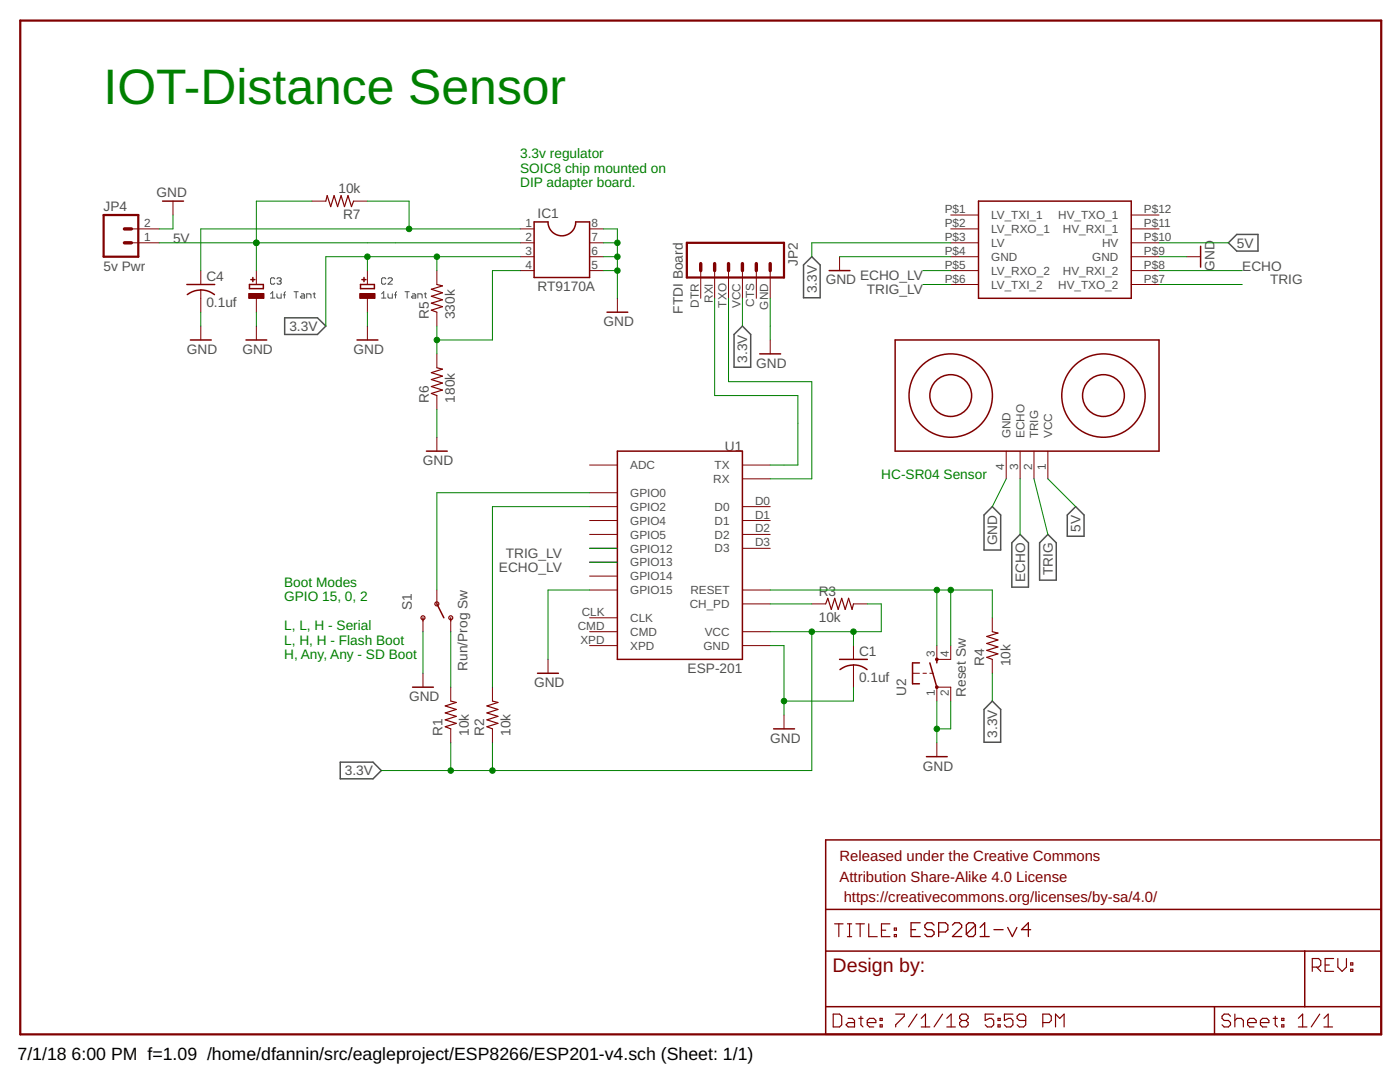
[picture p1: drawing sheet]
<svg xmlns="http://www.w3.org/2000/svg" width="279mm" height="216mm" viewBox="0 0 279 216" stroke-linecap="round" stroke-linejoin="round" font-family="sans-serif">
<g fill="none" stroke="#505050" stroke-width=".2">
<path d="M54 59.5h.8M54 58.6l.4-.4v1.3M54.8 55.6l-.2-.2h-.4l-.2 .2v.9l.2 .2h.4l.2-.2M55.3 58.6v.7l.2 .2h.6v-.9M55.3 55.6l.2-.2h.4l.2 .2-.2 .5M55.7 56.1h.2M55.9 56.1l.2 .2-.2 .4h-.4l-.2-.2M56.5 58.8h.5M57 58.2l-.3 .2v1.1M58.7 58.2h.8M59.1 58.2v1.3M60.2 58.6h.4l.2 .2v.7h-.6l-.3-.2 .3-.2h.6"/>
<path d="M61.2 59.5v-.9h.6l.3 .2v.7M62.5 58.6h.4M62.7 58.4v.9l.2 .2M76.2 58.6l.4-.4v1.3M76.2 59.5h.8M77 55.6l-.2-.2h-.4l-.2 .2v.9l.2 .2h.4l.2-.2M77.4 58.6v.7l.2 .2h.7v-.9M77.4 55.6l.2-.2h.5l.2 .2v.3l-.9 .8h.9M78.7 58.8h.4M79.1 58.2l-.2 .2v1.1M80.8 58.2h.9M81.3 58.2v1.3"/>
<path d="M82.3 58.6h.4l.3 .2v.7h-.7l-.2-.2 .2-.2h.7M83.4 59.5v-.9h.6l.2 .2v.7M84.7 58.6h.4M84.9 58.4v.9l.2 .2"/>
</g>
<path d="M162 51.2l1.7 1.7v6.5h-3.3v-6.5zM246.8 46.8h4.3v3.3h-4.3l-1.6-1.6zM56.8 63.4h6.6l1.6 1.7-1.6 1.6h-6.6zM148.2 65.1l1.6 1.6v6.6h-3.3v-6.6zM198 101.1l1.7 1.7v6.9h-3.3v-6.9zM203.6 106.6l1.7 1.7v8.9h-3.4v-8.9zM209.1 106.6l1.7 1.7v7.5h-3.3v-7.5zM214.7 101.1l1.6 1.7v4.2h-3.3v-4.2zM198 139.9l1.7 1.7v6.5h-3.3v-6.5zM67.9 152.1h6.5l1.7 1.7-1.7 1.6h-6.5z" fill="none" stroke="#505050" stroke-width=".3"/>
<g fill="none" stroke="#800000" stroke-width=".3">
<path d="M32.4 40.1h4.2M37.3 56.8h5.5M40.1 57.8a4.4 4.4 0 0 1 2.7 1M40.1 57.9a4.4 4.4 0 0 0-2.7 .9M49.8 56.8h2.8v.8h-2.8zM50.1 55.8h.8M50.5 55.4v.8M71.9 56.8h2.8v.8h-2.8zM72.2 55.8h.8M72.6 55.4v.8M106.6 44.3h2.8a2.76 2.76 0 0 0 2.7 2.8 2.76 2.76 0 0 0 2.8-2.8h2.8v11.1h-11.1zM165.5 54h4.1"/>
<path d="M195.3 40.1h30.5v19.4h-30.5zM239.6 49.1v4.2M38 67.8h4.2M49.1 67.8h4.1M71.2 67.8h4.2M121.1 62.3h4.2M151.6 70.6h4.2M178.6 67.8h52.7v22.2h-52.7zM85.1 90h4.2M123.2 90h25v41.6h-25zM82.3 137.1h4.2M87.2 120.5l1.4 2.8"/>
<path d="M107.3 134.3h4.1M167.6 131.6h5.5M170.3 132.7a4.3 4.3 0 0 1 2.7 .9M170.3 132.7a4.4 4.4 0 0 0-2.7 .9M183.5 132.3h-1.4v4.1h1.4M185.6 132.3l1.4 4.8M187 131.6v.7M154.4 145.4h4.2M184.9 151h4.1M164.8 167.6h110.9v38.8h-110.9zM164.8 189.8h110.9M164.8 181.5h110.9"/>
<path d="M260.4 189.8v11.1M164.8 200.9h110.9M242.4 200.9v5.5"/>
<circle cx="189.7" cy="78.9" r="8.3"/>
<circle cx="189.7" cy="78.9" r="4.2"/>
<circle cx="220.2" cy="78.9" r="8.3"/>
<circle cx="220.2" cy="78.9" r="4.2"/>
</g>
<g fill="none" stroke="#800000" stroke-width=".2">
<path d="M26.2 45.7h5.6M26.2 48.5h5.6M34.5 40.1v2.8M40.1 54v2.8M40.1 57.9v4.4M51.2 54v2.8M51.2 59.5v2.8M62.3 40.1h2.7M70.6 40.1h2.7M73.3 54v2.8M73.3 59.5v2.8M87.2 54v2.8"/>
<path d="M103.8 45.7h2.8M103.8 48.5h2.8M103.8 51.2h2.8M103.8 54h2.8M117.7 45.7h2.7M117.7 48.5h2.7M117.7 51.2h2.7M117.7 54h2.7M123.2 59.5v2.8M139.8 54v5.5M142.6 54v5.5M145.4 54v5.5"/>
<path d="M148.2 54v5.5M150.9 54v5.5M153.7 54v5.5M167.6 51.2v2.8M189.7 42.9h5.6M189.7 45.7h5.6M189.7 48.5h5.6M189.7 51.2h5.6M189.7 54h5.6M189.7 56.8h5.6M225.8 42.9h5.5M225.8 45.7h5.5"/>
<path d="M225.8 48.5h5.5M225.8 51.2h5.5M225.8 54h5.5M225.8 56.8h5.5M236.8 51.2h2.8M40.1 65.1v2.7M51.2 65.1v2.7M73.3 65.1v2.7M87.2 62.3v2.8M87.2 70.6v2.8M87.2 78.9v2.8M153.7 67.8v2.8"/>
<path d="M87.2 87.2v2.8M117.7 92.8h5.5M117.7 98.3h5.5M148.2 92.8h5.5M148.2 95.5h5.5M200.8 90v5.5M203.6 90v5.5M206.4 90v5.5M209.1 90v5.5M87.2 117.7v2.8M117.7 117.7h5.5M117.7 115h5.5"/>
<path d="M117.7 109.4h5.5M117.7 112.2h5.5M117.7 101.1h5.5M117.7 106.6h5.5M117.7 103.9h5.5M148.2 117.7h5.5M148.2 109.4h5.5M148.2 101.1h5.5M148.2 106.6h5.5M148.2 103.9h5.5M84.4 123.3v2.7M84.4 134.3v2.8"/>
<path d="M90 123.3v2.7M90 137.1v2.8M98.3 137.1v2.8M109.4 131.6v2.7M117.7 126h5.5M117.7 128.8h5.5M117.7 123.3h5.5M148.2 120.5h5.5M148.2 126h5.5M148.2 128.8h5.5M162 120.5h2.8M170.3 120.5h2.8"/>
<path d="M170.3 128.8v2.8M170.3 132.7v4.4M182.1 134.3h1.4M184.2 134.3h.7M185.6 134.3h.7M187 128.8v2.8h2.7v-2.8M187 139.9v-2.8h2.7v2.8M198 123.3v2.7M198 131.6v2.7M90 145.4v2.8M98.3 145.4v2.8M156.5 142.7v2.7"/>
<path d="M187 148.2v2.8"/>
</g>
<g fill="none" stroke="#800000" stroke-width=".23">
<path d="M65 40.1l.3-1.1 .7 2.2 .7-2.2 .7 2.2 .7-2.2 .6 2.2 .7-2.2 .7 2.2 .5-1.1M87.2 56.8l1.1 .2-2.2 .7 2.2 .7-2.2 .7 2.2 .7-2.2 .7 2.2 .7-2.2 .7 1.1 .4M87.2 73.4l1.1 .3-2.2 .7 2.2 .7-2.2 .6 2.2 .7-2.2 .7 2.2 .7-2.2 .7 1.1 .4M90 139.9l1.1 .3-2.2 .7 2.2 .7-2.2 .7 2.2 .6-2.2 .7 2.2 .7-2.2 .7 1.1 .4M98.3 139.9l1.1 .3-2.2 .7 2.2 .7-2.2 .7 2.2 .6-2.2 .7 2.2 .7-2.2 .7 1.1 .4M164.8 120.5l.4-1.1 .7 2.2 .7-2.2 .7 2.2 .7-2.2 .7 2.2 .7-2.2 .7 2.2 .2-1.1M198 126l1.2 .3-2.3 .7 2.3 .7-2.3 .7 2.3 .7-2.3 .7 2.3 .7-2.3 .7 1.1 .4M166.6 184.3h1.7M167.4 184.3v2.6M169.1 184.3h.9M169.1 186.9h.9M169.5 184.3v2.6"/>
<path d="M170.8 184.3h1.7M171.7 184.3v2.6M173.4 184.3v2.6h1.7M175.9 185.6h.9M177.6 184.3h-1.7v2.6h1.7M178.5 186.5h.4v.4h-.4zM178.5 185.2h.4v.4h-.4zM261.9 193h1.3l.4-.4v-.9l-.4-.4h-1.3v2.5M262.7 193l.9 .8M264.5 192.6h.8M266.1 191.3h-1.6v2.5h1.6M267 191.3v1.7l.8 .8 .9-.8v-1.7"/>
<path d="M269.6 193.4h.4v.4h-.4zM269.6 192.1h.4v.5h-.4zM166.3 202.4h1.3l.4 .4v1.7l-.4 .4h-1.3zM169.3 203.2h.8l.4 .4v1.3h-1.2l-.5-.4 .5-.5h1.2M171.4 203.2h.8M171.8 202.8v1.7l.4 .4M173.1 204h1.7v-.4l-.4-.4h-.9l-.4 .4v.9l.4 .4h.9M175.6 204.5h.5v.4h-.5zM175.6 203.2h.5v.4h-.5zM178.8 202.4h1.7v.4l-1.7 1.7v.4M183 202.4l-1.7 2.5M183.9 204.9h1.7"/>
<path d="M183.9 203.2l.8-.8v2.5M188.1 202.4l-1.7 2.5M189 204.9h1.7M189 203.2l.8-.8v2.5M191.9 203.6l-.4 .4v.5l.4 .4h.9l.4-.4v-.5l-.4-.4M191.9 203.6l-.4-.4v-.4l.4-.4h.9l.4 .4v.4l-.4 .4M191.9 203.6h.9M198.3 202.4h-1.7v1.2l.9-.4h.4l.4 .4v.9l-.4 .4h-.9l-.4-.4M199.2 204.5h.4v.4h-.4zM199.2 203.2h.4v.4h-.4zM202.1 202.4h-1.7v1.2l.9-.4h.4l.4 .4v.9l-.4 .4h-.8l-.5-.4M204.7 203.6h-1.3l-.4-.4v-.4l.4-.4h.9l.4 .4v1.7l-.4 .4h-.9l-.4-.4"/>
<path d="M208.1 204h1.3l.4-.4v-.8l-.4-.4h-1.3v2.5M210.7 204.9v-2.5l.8 .8 .9-.8v2.5M245.6 202.8l-.4-.4h-.9l-.4 .4v.4l.4 .4h.9l.4 .4v.5l-.4 .4h-.9l-.4-.4M246.4 203.6l.5-.4h.8l.4 .4v1.3M246.4 202.4v2.5M249 204h1.7v-.4l-.4-.4h-.9l-.4 .4v.9l.4 .4h.9M251.5 204h1.7v-.4l-.4-.4h-.8l-.5 .4v.9l.5 .4h.8M254.1 203.2h.8M254.5 202.8v1.7l.4 .4M255.8 204.5h.4v.4h-.4zM255.8 203.2h.4v.4h-.4zM259.1 204.9h1.7"/>
<path d="M259.1 203.2l.9-.8v2.5M263.4 202.4l-1.7 2.5M264.2 204.9h1.7M264.2 203.2l.9-.8v2.5"/>
<circle cx="84.4" cy="123.3" r=".4"/>
<circle cx="87.2" cy="120.5" r=".4"/>
<circle cx="90" cy="123.3" r=".4"/>
</g>
<g fill="none" stroke="#800000" stroke-width=".44">
<path d="M4 4.1h271.7v202.3h-271.7zM20.7 42.9h6.9v8.3h-6.9zM137.1 48.5h19.4v6.9h-19.4z"/>
<circle cx="187" cy="137.1" r=".15"/>
<circle cx="187" cy="131.6" r=".15"/>
</g>
<path d="M24.8 45.7h1.4M24.8 48.5h1.4M139.8 52.6v1.4M142.6 52.6v1.4M145.4 52.6v1.4M148.2 52.6v1.4M150.9 52.6v1.4M153.7 52.6v1.4" fill="none" stroke="#800000" stroke-width=".68"/>
<g fill="#800000" stroke="#800000" stroke-width=".2">
<path d="M71.8 58.6h3v.9h-3z"/>
<path d="M49.6 58.6h3.1v.9h-3.1z"/>
</g>
<g fill="none" stroke="#800000" stroke-width=".25">
<path d="M181.8 185.5h.9M183.6 184.1h-1.8v2.8h1.8M186.4 184.6l-.5-.5h-.9l-.4 .5v.5l.4 .4h.9l.5 .5v.4l-.5 .5h-.9l-.4-.5M187.3 186h1.4l.5-.5v-.9l-.5-.5h-1.4v2.8M190.1 184.6l.4-.5h1l.4 .5v.5l-1.8 1.8h1.8M194.7 184.6l-.5-.5h-.9l-.5 .5v1.8M194.7 184.6v1.8l-.5 .5h-.9l-.5-.5M194.7 184.6l-1.9 1.8M195.6 186.9h1.8M195.6 185.1l.9-1v2.8M198.4 185.5h1.8M201.1 185.1l.9 1.8 .9-1.8"/>
<path d="M205.7 185.5h-1.8l1.3-1.4v2.8"/>
</g>
<g fill="none" stroke="#008000" stroke-width=".2">
<path d="M31.8 48.5h72M34.5 42.9v2.8h-2.7M62.3 40.1h-11.1v13.9M73.3 51.2v2.8M73.3 40.1h8.3v5.6M87.2 51.2v2.8M103.8 51.2h-38.8v13.9M103.8 45.7h-63.7v8.3M103.8 54h-5.5v13.8h-11.1M120.4 51.2h2.8M120.4 45.7h2.8v13.8M120.4 54h2.8"/>
<path d="M120.4 48.5h2.8M142.6 59.5v19.4h16.6v13.9h-5.5M145.4 59.5v16.7h16.6v19.3h-8.3M148.2 59.5v5.6M153.7 59.5v8.3M167.6 51.2h22.1M184.2 54h5.5M184.2 56.8h5.5M189.7 48.5h-27.7v2.7M231.3 51.2h5.5M231.3 54h16.6M231.3 48.5h13.9"/>
<path d="M231.3 56.8h16.6M40.1 62.3v2.8M51.2 62.3v2.8M73.3 62.3v2.8M87.2 65.1v5.5M87.2 81.7v5.5M117.7 98.3h-30.5v19.4M200.8 95.5l-2.8 5.6M203.6 95.5v11.1M206.4 95.5l2.7 11.1M209.1 95.5l5.6 5.6M117.7 117.7h-8.3v13.9"/>
<path d="M117.7 101.1h-19.4v36M117.7 112.2h5.5M117.7 109.4h5.5M153.7 117.7h44.3v5.6M187 117.7v11.1M189.7 117.7v11.1M84.4 126v8.3M90 126v11.1M153.7 128.8h2.8v13.9M153.7 120.5h8.3M162 126v27.8h-85.9M170.3 126v2.8"/>
<path d="M170.3 137.1v2.8h-13.8M173.1 120.5h2.8v5.5h-22.2M187 139.9v8.3M189.7 139.9v5.5h-2.7M198 134.3v5.6M90 148.2v5.6M98.3 148.2v5.6"/>
</g>
<g fill="#008000" stroke="#008000" stroke-width=".2">
<circle cx="156.5" cy="139.9" r=".55"/>
<circle cx="187" cy="145.4" r=".55"/>
<circle cx="123.2" cy="51.2" r=".55"/>
<circle cx="123.2" cy="48.5" r=".55"/>
<circle cx="123.2" cy="54" r=".55"/>
<circle cx="51.2" cy="48.5" r=".55"/>
<circle cx="98.3" cy="153.8" r=".55"/>
<circle cx="162" cy="126" r=".55"/>
<circle cx="170.3" cy="126" r=".55"/>
<circle cx="90" cy="153.8" r=".55"/>
<circle cx="73.3" cy="51.2" r=".55"/>
<circle cx="87.2" cy="51.2" r=".55"/>
<circle cx="187" cy="117.7" r=".55"/>
<circle cx="189.7" cy="117.7" r=".55"/>
<circle cx="81.6" cy="45.7" r=".55"/>
<circle cx="87.2" cy="67.8" r=".55"/>
</g>
<text font-size="9.9" fill="#008000" x="20.7" y="20.7">IOT-Distance Sensor</text>
<text font-size="3.9" fill="#800000" x="166.2" y="193.9">Design by:</text>
<g font-size="3.5">
<text x="3.5" y="211.4">7/1/18</text>
<text x="14.3" y="211.4">6:00 PM f=1.09 /home/dfannin/src/eagleproject/ESP8266/ESP201-v4.sch (Sheet: 1/1)</text>
</g>
<g font-size="3" fill="#800000">
<text x="167.6" y="171.8">Released under the Creative Commons</text>
<text x="167.6" y="175.9">Attribution Share-Alike 4.0 License</text>
<text x="168.4" y="180.1">https://creativecommons.org/licenses/by-sa/4.0/</text>
</g>
<g font-size="2.7" fill="#008000">
<text x="103.8" y="31.6">3.3v regulator</text>
<text x="103.8" y="34.5">SOIC8 chip mounted on</text>
<text x="103.8" y="37.4">DIP adapter board.</text>
<text x="175.9" y="95.6">HC-SR04 Sensor</text>
<text x="56.7" y="117.1">Boot Modes</text>
<text x="56.7" y="120">GPIO 15, 0, 2</text>
<text x="56.7" y="125.8">L, L, H - Serial</text>
<text x="56.7" y="128.7">L, H, H - Flash Boot</text>
<text x="56.7" y="131.6">H, Any, Any - SD Boot</text>
</g>
<g font-size="2.7" fill="#505050">
<text x="31.2" y="39.3">GND</text>
<text x="67.5" y="38.5">10k</text>
<text x="20.7" y="42.1">JP4</text>
<text x="68.5" y="43.7">R7</text>
<text x="107.3" y="43.6">IC1</text>
<text x="20.7" y="54">5v Pwr</text>
<text x="34.5" y="48.4">5V</text>
<text x="159.3" y="53.1" transform="rotate(-90 159.3 53.1)">JP2</text>
<text x="242.4" y="54" transform="rotate(-90 242.4 54)">GND</text>
<text x="246.8" y="49.4">5V</text>
<text x="247.9" y="54">ECHO</text>
<text x="41.2" y="56.1">C4</text>
<text x="107.3" y="58.1">RT9170A</text>
<text x="163" y="58.5" transform="rotate(-90 163 58.5)">3.3V</text>
<text x="164.8" y="56.8">GND</text>
<text x="171.6" y="55.9">ECHO_LV</text>
<text x="173" y="58.7">TRIG_LV</text>
<text x="253.5" y="56.8">TRIG</text>
<text x="41.2" y="61.3">0.1uf</text>
<text x="85.6" y="63.7" transform="rotate(-90 85.6 63.7)">R5</text>
<text x="90.8" y="63.7" transform="rotate(-90 90.8 63.7)">330k</text>
<text x="120.4" y="65.1">GND</text>
<text x="136.2" y="62.6" transform="rotate(-90 136.2 62.6)">FTDI Board</text>
<text x="37.3" y="70.6">GND</text>
<text x="48.4" y="70.6">GND</text>
<text x="57.7" y="66.1">3.3V</text>
<text x="70.6" y="70.6">GND</text>
<text x="149.1" y="72.3" transform="rotate(-90 149.1 72.3)">3.3V</text>
<text x="150.9" y="73.4">GND</text>
<text x="85.6" y="80.3" transform="rotate(-90 85.6 80.3)">R6</text>
<text x="90.8" y="80.3" transform="rotate(-90 90.8 80.3)">180k</text>
<text x="84.4" y="92.8">GND</text>
<text x="144.7" y="90">U1</text>
<text x="215.7" y="106.1" transform="rotate(-90 215.7 106.1)">5V</text>
<text x="101" y="111.4">TRIG_LV</text>
<text x="199" y="108.8" transform="rotate(-90 199 108.8)">GND</text>
<text x="99.6" y="114.1">ECHO_LV</text>
<text x="163.4" y="118.9">R3</text>
<text x="204.6" y="116.2" transform="rotate(-90 204.6 116.2)">ECHO</text>
<text x="210.1" y="114.8" transform="rotate(-90 210.1 114.8)">TRIG</text>
<text x="82.2" y="121.8" transform="rotate(-90 82.2 121.8)">S1</text>
<text x="163.4" y="124.1">10k</text>
<text x="171.4" y="130.9">C1</text>
<text x="93.3" y="133.8" transform="rotate(-90 93.3 133.8)">Run/Prog Sw</text>
<text x="106.6" y="137.1">GND</text>
<text x="137.2" y="134.4">ESP-201</text>
<text x="171.4" y="136.2">0.1uf</text>
<text x="196.4" y="133" transform="rotate(-90 196.4 133)">R4</text>
<text x="201.6" y="133" transform="rotate(-90 201.6 133)">10k</text>
<text x="81.6" y="139.9">GND</text>
<text x="180.9" y="138.8" transform="rotate(-90 180.9 138.8)">U2</text>
<text x="192.8" y="139.1" transform="rotate(-90 192.8 139.1)">Reset Sw</text>
<text x="88.3" y="146.8" transform="rotate(-90 88.3 146.8)">R1</text>
<text x="93.6" y="146.8" transform="rotate(-90 93.6 146.8)">10k</text>
<text x="96.6" y="146.8" transform="rotate(-90 96.6 146.8)">R2</text>
<text x="101.9" y="146.8" transform="rotate(-90 101.9 146.8)">10k</text>
<text x="153.7" y="148.2">GND</text>
<text x="199" y="147.2" transform="rotate(-90 199 147.2)">3.3V</text>
<text x="68.8" y="154.7">3.3V</text>
<text x="184.2" y="153.8">GND</text>
</g>
<g font-size="2.3" fill="#505050">
<text x="28.8" y="45.3">2</text>
<text x="104.9" y="45.3">1</text>
<text x="118.1" y="45.3">8</text>
<text x="188.6" y="42.5">P$1</text>
<text x="188.6" y="45.3">P$2</text>
<text x="197.8" y="43.7">LV_TXI_1</text>
<text x="197.8" y="46.5">LV_RXO_1</text>
<text x="211.2" y="43.7">HV_TXO_1</text>
<text x="212.1" y="46.5">HV_RXI_1</text>
<text x="228.3" y="42.5">P$12</text>
<text x="228.3" y="45.3">P$11</text>
<text x="28.8" y="48.1">1</text>
<text x="104.9" y="48.1">2</text>
<text x="104.9" y="50.8">3</text>
<text x="104.9" y="53.6">4</text>
<text x="118.1" y="53.6">5</text>
<text x="118.1" y="50.8">6</text>
<text x="118.1" y="48.1">7</text>
<text x="188.6" y="48.1">P$3</text>
<text x="188.6" y="50.8">P$4</text>
<text x="188.6" y="53.6">P$5</text>
<text x="197.8" y="49.3">LV</text>
<text x="197.8" y="52">GND</text>
<text x="218" y="52.1">GND</text>
<text x="219.9" y="49.3">HV</text>
<text x="228.3" y="48.1">P$10</text>
<text x="228.3" y="50.8">P$9</text>
<text x="228.3" y="53.6">P$8</text>
<text x="188.6" y="56.4">P$6</text>
<text x="197.8" y="54.8">LV_RXO_2</text>
<text x="197.8" y="57.6">LV_TXI_2</text>
<text x="211.2" y="57.6">HV_TXO_2</text>
<text x="212.1" y="54.8">HV_RXI_2</text>
<text x="228.3" y="56.4">P$7</text>
<text x="139.5" y="61.4" transform="rotate(-90 139.5 61.4)">DTR</text>
<text x="142.2" y="60.5" transform="rotate(-90 142.2 60.5)">RXI</text>
<text x="145" y="61.4" transform="rotate(-90 145 61.4)">TXO</text>
<text x="147.8" y="61.5" transform="rotate(-90 147.8 61.5)">VCC</text>
<text x="150.5" y="61.2" transform="rotate(-90 150.5 61.2)">CTS</text>
<text x="153.3" y="61.8" transform="rotate(-90 153.3 61.8)">GND</text>
<text x="201.7" y="87.5" transform="rotate(-90 201.7 87.5)">GND</text>
<text x="204.4" y="87.5" transform="rotate(-90 204.4 87.5)">ECHO</text>
<text x="207.2" y="87.5" transform="rotate(-90 207.2 87.5)">TRIG</text>
<text x="210" y="87.5" transform="rotate(-90 210 87.5)">VCC</text>
<text x="125.8" y="93.6">ADC</text>
<text x="142.6" y="93.6">TX</text>
<text x="200.4" y="93.9" transform="rotate(-90 200.4 93.9)">4</text>
<text x="203.2" y="93.9" transform="rotate(-90 203.2 93.9)">3</text>
<text x="206" y="93.9" transform="rotate(-90 206 93.9)">2</text>
<text x="208.7" y="93.9" transform="rotate(-90 208.7 93.9)">1</text>
<text x="125.8" y="101.9">GPIO2</text>
<text x="125.8" y="99.2">GPIO0</text>
<text x="142.4" y="96.4">RX</text>
<text x="142.6" y="101.9">D0</text>
<text x="150.7" y="100.7">D0</text>
<text x="125.8" y="107.5">GPIO5</text>
<text x="125.8" y="104.7">GPIO4</text>
<text x="142.6" y="104.7">D1</text>
<text x="142.6" y="107.5">D2</text>
<text x="150.7" y="103.5">D1</text>
<text x="150.7" y="106.3">D2</text>
<text x="125.8" y="110.3">GPIO12</text>
<text x="125.8" y="113">GPIO13</text>
<text x="142.6" y="110.2">D3</text>
<text x="150.7" y="109">D3</text>
<text x="125.8" y="115.8">GPIO14</text>
<text x="125.8" y="118.6">GPIO15</text>
<text x="137.8" y="118.6">RESET</text>
<text x="115.3" y="125.7">CMD</text>
<text x="116.1" y="122.9">CLK</text>
<text x="125.8" y="124.1">CLK</text>
<text x="137.7" y="121.3">CH_PD</text>
<text x="115.8" y="128.4">XPD</text>
<text x="125.8" y="126.9">CMD</text>
<text x="125.8" y="129.7">XPD</text>
<text x="140.4" y="129.6">GND</text>
<text x="140.7" y="126.9">VCC</text>
<text x="186.6" y="131.2" transform="rotate(-90 186.6 131.2)">3</text>
<text x="189.3" y="131.2" transform="rotate(-90 189.3 131.2)">4</text>
<text x="186.6" y="138.8" transform="rotate(-90 186.6 138.8)">1</text>
<text x="189.3" y="138.8" transform="rotate(-90 189.3 138.8)">2</text>
</g>
</svg>
